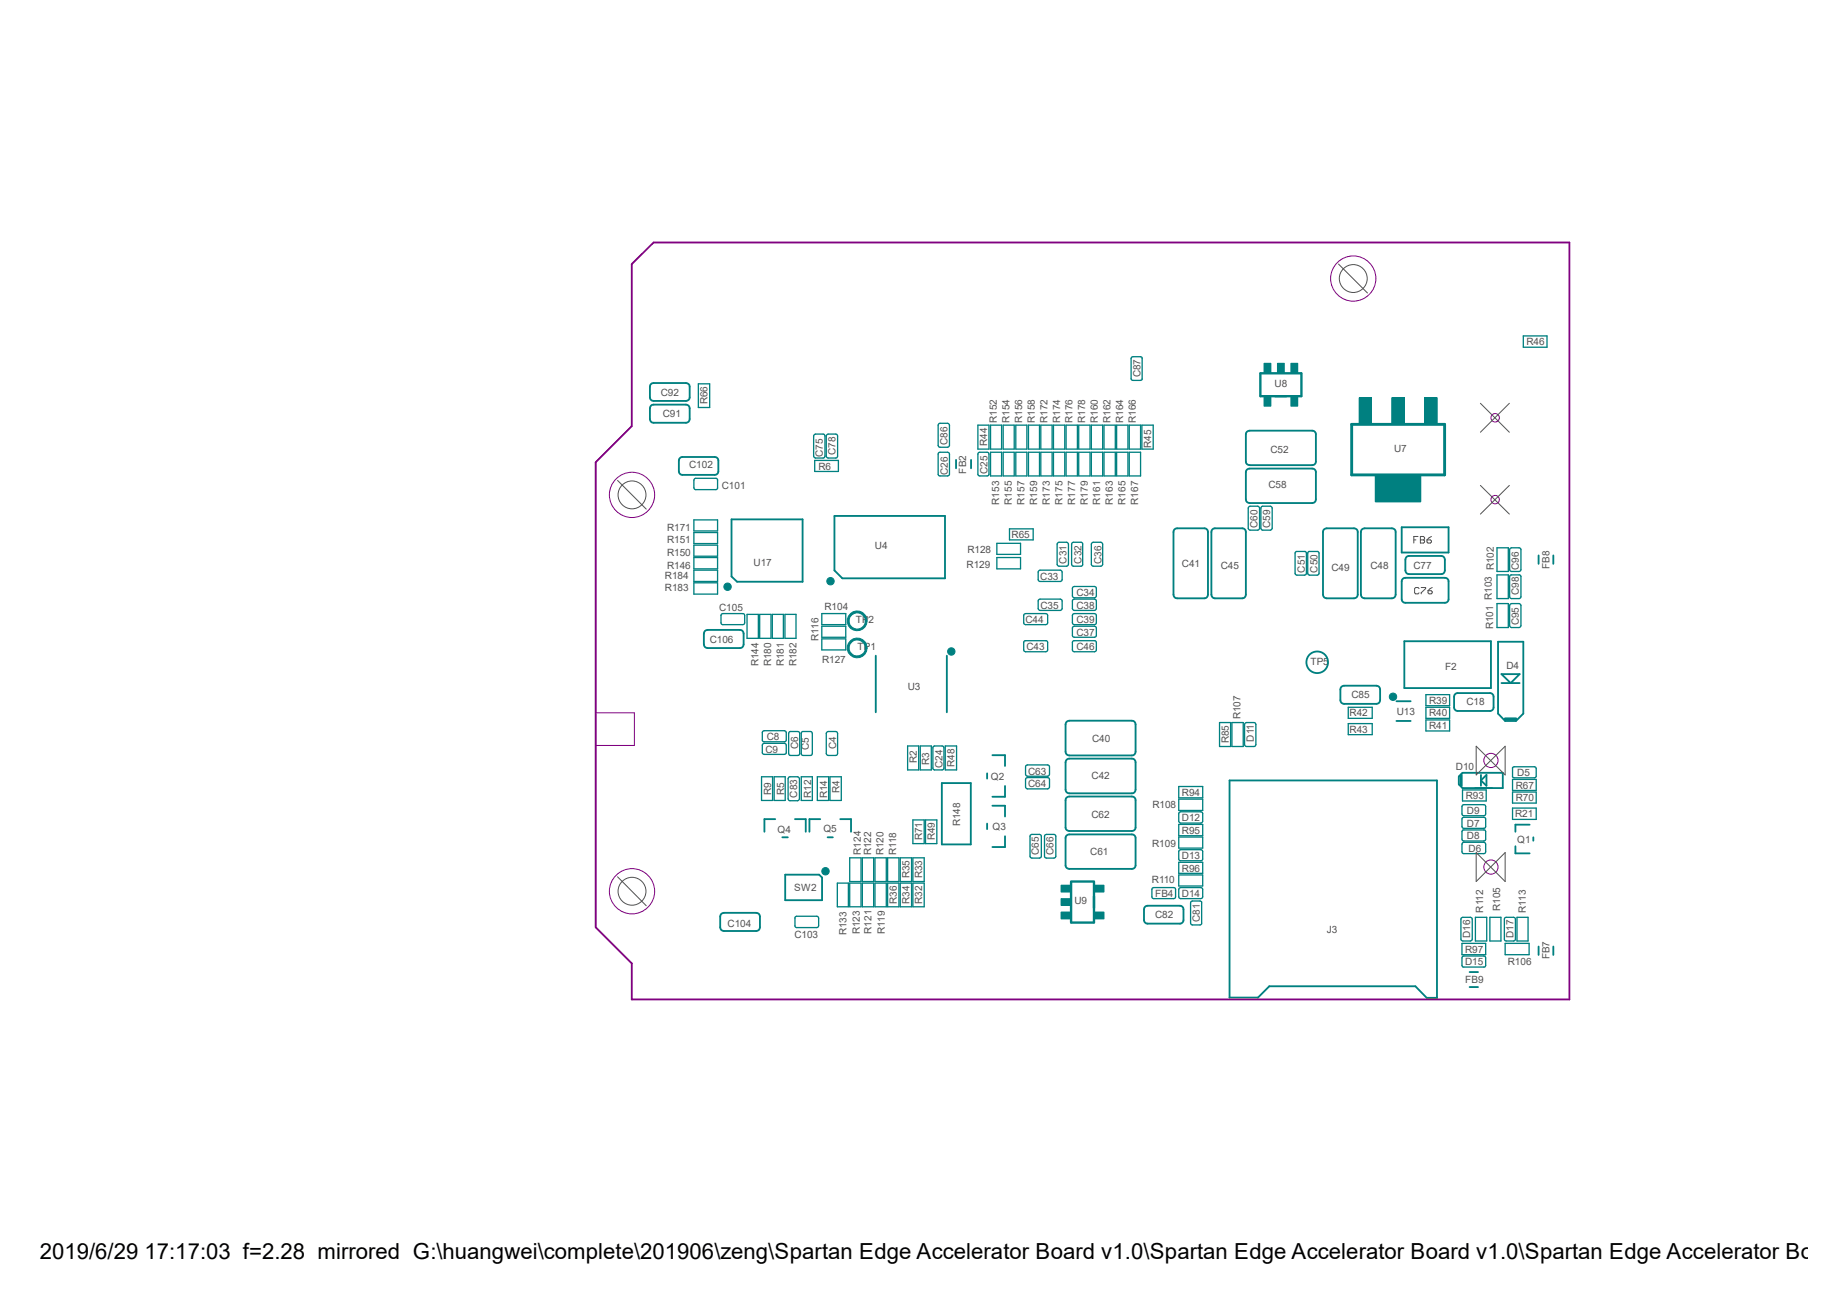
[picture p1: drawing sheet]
<svg xmlns="http://www.w3.org/2000/svg" width="297mm" height="210mm" viewBox="0 0 297 210" stroke-linecap="round" stroke-linejoin="round" font-family="sans-serif">
<path d="M227.4 86.8h.3M228 86.3h-.6v1M228.2 94.7l-.2-.2h-.3l-.2 .2v.6l.2 .2h.3l.2-.2M228.4 86.3h.5l.2 .2-.2 .3 .2 .4-.2 .1h-.5zM228.4 86.8h.5M228.6 94.5h.7v.2l-.7 .6v.2M229.5 86.8h.5l.2 .4-.2 .1h-.3l-.2-.1zM229.7 95h.5l.1 .3-.1 .2h-.4l-.1-.2zM230.2 86.3l-.7 .5M230.3 94.5l-.6 .5" fill="none" stroke="#505050" stroke-width=".16"/>
<g fill="none" stroke="#008080" stroke-width=".3">
<path d="M104.7 65.2l.4-.1h5.2a.58 .58 0 0 1 .6 .6v1.7a.58 .58 0 0 1-.6 .6h-5.2a.58 .58 0 0 1-.6-.6v-1.7zM104.7 61.8l.4-.2h5.2a.58 .58 0 0 1 .6 .6v1.7a.58 .58 0 0 1-.6 .6h-5.2a.58 .58 0 0 1-.6-.6v-1.7zM109.3 73.7l.4-.2h5.2a.58 .58 0 0 1 .6 .6v1.7a.58 .58 0 0 1-.6 .6h-5.2a.58 .58 0 0 1-.5-.6v-1.7zM153.8 74v1.3M156.2 74v1.3M200.5 69.4l.5-.1h10a.58 .58 0 0 1 .6 .5v4.5a.58 .58 0 0 1-.6 .5h-10a.58 .58 0 0 1-.6-.5v-4.5zM200.5 75.5l.5-.1h10a.58 .58 0 0 1 .6 .5v4.4a.58 .58 0 0 1-.6 .6h-10a.58 .58 0 0 1-.6-.6v-4.4zM117.6 83.5h11.5v10.1h-10.6l-.9-.9zM134.2 83h17.8v10h-16.5l-1.3-1.2zM188.9 85.1l.4-.1h4.4a.58 .58 0 0 1 .6 .6v10a.58 .58 0 0 1-.6 .6h-4.4a.58 .58 0 0 1-.6-.6v-10zM195 85.1l.4-.1h4.4a.58 .58 0 0 1 .6 .6v10a.58 .58 0 0 1-.6 .6h-4.4a.58 .58 0 0 1-.6-.6v-10zM212.9 85.1l.5-.1h4.4a.58 .58 0 0 1 .6 .6v10a.58 .58 0 0 1-.6 .6h-4.4a.58 .58 0 0 1-.6-.6v-10z"/>
<path d="M219 85.1l.5-.1h4.4a.58 .58 0 0 1 .6 .6v10a.58 .58 0 0 1-.6 .6h-4.4a.58 .58 0 0 1-.6-.6v-10zM225.4 84.8h7.6v4.1h-7.6zM225.6 93.1l.4-.2h6.4a.58 .58 0 0 1 .6 .6v2.9a.58 .58 0 0 1-.6 .6h-6.4a.58 .58 0 0 1-.6-.6v-2.9zM226.2 89.6l.4-.2h5.2a.58 .58 0 0 1 .6 .6v1.8a.58 .58 0 0 1-.6 .5h-5.2a.58 .58 0 0 1-.6-.5v-1.8zM247.4 89.3v1.4M249.8 89.3v1.4M113.4 101.5l.4-.2h5.2a.58 .58 0 0 1 .6 .6v1.7a.58 .58 0 0 1-.6 .6h-5.2a.58 .58 0 0 1-.6-.6v-1.7zM140.8 105.5v9.1M152.3 105.5v9.1M171.5 116.1l.5-.2h10a.58 .58 0 0 1 .6 .6v4.4a.58 .58 0 0 1-.6 .6h-10a.58 .58 0 0 1-.6-.6v-4.4zM215.7 110.5l.5-.2h5.2a.58 .58 0 0 1 .6 .6v1.7a.58 .58 0 0 1-.6 .6h-5.2a.58 .58 0 0 1-.6-.6v-1.7zM224.6 116h2.3"/>
<path d="M224.6 112.8h2.3M225.8 103.1h14v7.6h-14zM234 111.6l.4-.1h5.2a.58 .58 0 0 1 .6 .6v1.7a.58 .58 0 0 1-.6 .6h-5.2a.58 .58 0 0 1-.6-.6v-1.7zM240.9 103.2h4.1v11.6l-1.2 1.2h-1.7l-1.2-1.2zM124.7 131.8h-1.8v2M125.8 134.7h.9M127.8 131.8h1.8v2M131.9 131.8h-1.7v2M133.1 134.7h.8M135.1 131.8h1.8v2M151.5 126h4.6v9.8h-4.6zM158.7 124.4v.8"/>
<path d="M158.7 132.5v.9M159.6 121.5h2v1.7M159.6 129.6h2v1.7M161.6 126.4v1.8h-2M161.6 134.5v1.7h-2M171.5 122.2l.5-.2h10a.58 .58 0 0 1 .6 .6v4.4a.58 .58 0 0 1-.6 .6h-10a.58 .58 0 0 1-.6-.6v-4.4zM171.5 134.4l.5-.2h10a.58 .58 0 0 1 .6 .6v4.4a.58 .58 0 0 1-.6 .6h-10a.58 .58 0 0 1-.6-.6v-4.4zM171.5 128.3l.5-.2h10a.58 .58 0 0 1 .6 .6v4.4a.58 .58 0 0 1-.6 .6h-10a.58 .58 0 0 1-.6-.6v-4.4zM197.7 125.5h33.4v35h-1.7l-1.8-1.9h-23.5l-1.8 1.9h-4.6zM234.6 124.9l.6-.6h6.5v2.5h-6.5l-.6-.6zM243.7 136.1v1.2h2.3M246 132.6h-2.3v1.2"/>
<path d="M246.6 134.7v.5M116 147l.4-.2h5.2a.58 .58 0 0 1 .6 .6v1.8a.58 .58 0 0 1-.6 .5h-5.2a.58 .58 0 0 1-.6-.5v-1.8zM126.3 140.7h5.4l.5 .5v3.6h-5.9zM184.1 145.9l.4-.2h5.3a.58 .58 0 0 1 .5 .6v1.7a.58 .58 0 0 1-.5 .6h-5.3a.58 .58 0 0 1-.5-.6v-1.7zM236.3 158.8h1.4M236.3 156.4h1.4M247.4 152.2v1.4M249.8 152.2v1.4"/>
<circle cx="211.8" cy="106.5" r="1.74"/>
</g>
<g fill="none" stroke="#008080" stroke-width=".21">
<path d="M182 57.4h1.4l.3 .1v3.6h-.1l-1.4 .1-.3-.1v-3.4zM245 54h3.8v1.9h-3.8zM111.7 77h3.6l.1 .1v1.5l-.3 .2-3.4-.1-.1-.2v-1.3zM112.3 61.7h1.8v3.8h-1.8zM130.9 70l.2-.2h1.3l.2 .2 .1 3.4-.2 .2-1.4 .1-.2-.2zM131 74.1h3.8v1.7h-3.8zM132.9 70l.3-.2h1.2l.3 .2v3.4l-.1 .2-1.4 .1-.3-.2zM150.9 72.9l.3-.2h1.2l.3 .2v3.4l-.2 .2-1.3 .1-.3-.2zM151 68.1h1.4l.3 .2v3.3l-.2 .3h-1.3l-.3-.1v-3.4zM157.3 68.4h1.7v3.8h-1.7zM157.4 72.8l1.3-.1 .3 .2v3.4l-.1 .2-1.3 .1-.3-.2v-3.4zM159.3 72.7h1.8v3.9h-1.8z"/>
<path d="M159.3 68.4h1.8v3.8h-1.8zM161.3 72.7h1.8v3.9h-1.8zM161.3 68.4h1.8v3.8h-1.8zM163.4 72.7h1.7v3.9h-1.7zM163.4 68.4h1.7v3.8h-1.7zM165.4 72.7h1.8v3.9h-1.8zM165.4 68.4h1.8v3.8h-1.8zM167.4 72.7h1.8v3.9h-1.8zM167.4 68.4h1.8v3.8h-1.8zM169.4 72.7h1.8v3.9h-1.8zM169.4 68.4h1.8v3.8h-1.8zM171.4 72.7h1.9v3.9h-1.9z"/>
<path d="M171.4 68.4h1.9v3.8h-1.9zM173.5 72.7h1.8v3.9h-1.8zM173.5 68.4h1.8v3.8h-1.8zM175.5 72.7h1.8v3.9h-1.8zM175.5 68.4h1.8v3.8h-1.8zM177.5 72.7h1.9v3.9h-1.9zM177.5 68.4h1.9v3.8h-1.9zM179.6 72.7h1.8v3.9h-1.8zM179.6 68.4h1.8v3.8h-1.8zM181.6 72.7h1.8v3.9h-1.8zM181.6 68.4h1.8v3.8h-1.8zM183.6 68.4h1.9v3.8h-1.9z"/>
<path d="M111.6 91.7h3.8v1.8h-3.8zM111.6 83.6h3.8v1.8h-3.8zM111.6 85.7h3.8v1.7h-3.8zM111.6 87.7h3.8v1.8h-3.8zM111.6 89.7h3.8v1.8h-3.8zM111.6 93.7h3.8v1.9h-3.8zM116 98.8l.2-.1h3.4l.2 .3-.1 1.3-.2 .2-3.4-.1-.1-.2zM120.1 98.8h1.9v3.9h-1.9zM122.2 98.8h1.8v3.9h-1.8zM124.2 98.8h1.8v3.9h-1.8zM126.2 98.8h1.8v3.9h-1.8zM132.2 98.7h3.8v1.8h-3.8z"/>
<path d="M160.3 89.7h3.8v1.8h-3.8zM160.3 87.4h3.8v1.8h-3.8zM162.3 85.1h3.9v1.7h-3.9zM164.7 98.8l.2-.1h3.4l.2 .3-.1 1.3-.2 .2-3.4-.1-.2-.2zM167 91.9l.3-.2 3.3 .1 .2 .2v1.4l-.3 .1h-3.4l-.1-.3zM167 96.5l.3-.1h3.3l.2 .3v1.3l-.3 .2-3.4-.1-.1-.2zM170.2 87.3l1.3-.1 .3 .2v3.4l-.1 .2-1.4 .1-.2-.2-.1-3.4zM172.5 87.3l1.4-.1 .2 .2v3.5l-.1 .1-1.4 .1-.2-.2-.1-3.4zM172.5 94.5l.3-.2 3.3 .1 .2 .2v1.4l-.3 .2-3.4-.1-.1-.2zM172.5 96.5l.3-.1h3.3l.2 .3v1.3l-.3 .2-3.4-.1-.1-.2zM172.5 98.8l.3-.1h3.3l.2 .3v1.3l-.3 .2-3.4-.1-.1-.2zM175.7 87.3l1.3-.1 .3 .2v3.4l-.1 .2-1.4 .1-.2-.2-.1-3.4z"/>
<path d="M200.8 81.6l.2-.2h1.3l.2 .2 .1 3.4-.2 .2-1.4 .1-.2-.2zM202.9 81.5l1.4-.1 .3 .2v3.4l-.2 .2-1.3 .1-.3-.2v-3.4zM208.3 88.8l.1-.1h1.5l.2 .1v3.4l-.2 .3h-1.3l-.3-.1zM210.4 88.8l.1-.1h1.5l.1 .1v3.4l-.1 .3h-1.4l-.2-.1zM240.7 88.1h1.9v3.8h-1.9zM240.7 92.5h1.9v3.8h-1.9zM240.7 97.1h1.9v3.8h-1.9zM242.8 97.3l.3-.2h1.2l.3 .2v3.3l-.2 .3h-1.3l-.3-.1zM242.8 88.2l.3-.1h1.2l.3 .1v3.4l-.2 .3h-1.3l-.3-.1zM243 92.5h1.4l.2 .1v3.4l-.2 .2-1.3 .1-.3-.1v-3.5zM122.6 117.7l.3-.2 3.4 .1 .1 .2v1.4l-.1 .1h-3.5l-.2-.2zM122.6 119.7l.3-.1h3.4l.1 .3v1.3l-.2 .1h-3.4l-.2-.2z"/>
<path d="M127 117.7h1.3l.3 .1v3.4l-.1 .3h-1.4l-.2-.2-.1-3.3zM128.9 117.8l.2-.1h1.2l.3 .1v3.4l-.1 .3h-1.4l-.2-.2zM132.2 100.7h3.8v1.8h-3.8zM132.2 102.8h3.8v1.7h-3.8zM132.9 117.8l.3-.1h1.2l.3 .1v3.4l-.1 .3h-1.4l-.3-.2zM146 120h1.7v3.8h-1.7zM148 120h1.8v3.8h-1.8zM152 120h1.8v3.8h-1.8zM164.7 103.2l.1-.1h3.5l.2 .2-.1 1.4-.2 .1h-3.4l-.2-.3zM172.5 100.9l.3-.2 3.3 .1 .2 .2v1.4l-.3 .1h-3.4l-.1-.3zM172.6 103.1h3.5l.2 .2v1.4l-.3 .1h-3.4l-.1-.3v-1.2zM196.1 116.2h1.8v3.9h-1.8z"/>
<path d="M198.1 116.2h1.8v3.9h-1.8zM200.2 116.4l.2-.2h1.3l.2 .2 .1 3.4-.2 .2-1.4 .1-.2-.2zM216.8 113.8h3.9v1.7h-3.9zM216.8 116.4h3.9v1.8h-3.9zM229.3 111.7h3.8v1.8h-3.8zM229.3 113.8h3.8v1.7h-3.8zM229.3 115.8h3.8v1.8h-3.8zM122.5 124.9h1.7v3.8h-1.7zM124.5 124.9h1.8v3.8h-1.8zM126.9 125l1.4-.1 .2 .2 .1 3.4-.2 .2-1.4 .1-.2-.2-.1-3.4zM128.9 124.9h1.7v3.8h-1.7zM131.4 124.9h1.9v3.8h-1.9z"/>
<path d="M133.5 124.9h1.8v3.8h-1.8zM136.7 138h1.8v3.8h-1.8zM138.7 138h1.8v3.8h-1.8zM140.7 138h1.8v3.8h-1.8zM142.7 138h1.9v3.8h-1.9zM144.8 138h1.8v3.8h-1.8zM146.8 131.9h1.8v3.8h-1.8zM146.8 138h1.8v3.8h-1.8zM148.8 131.9h1.9v3.8h-1.9zM150 120.2l.3-.2h1.2l.3 .2v3.3l-.1 .3h-1.4l-.3-.1zM165 123.2l.2-.2 3.4 .1 .2 .2-.1 1.4-.2 .2-3.4-.1-.2-.2zM165 125.2l.2-.1h3.4l.2 .3-.1 1.3-.2 .2-3.4-.1-.2-.2z"/>
<path d="M165.7 134.3l.2-.1h1.3l.2 .1 .1 3.4-.2 .3h-1.4l-.2-.1zM168 134.3l.3-.1h1.2l.3 .1v3.4l-.2 .3h-1.3l-.3-.1zM189.6 126.5h3.8v1.8h-3.8zM189.6 128.5h3.8v1.9h-3.8zM189.6 132.6h3.8v1.8h-3.8zM189.6 134.6h3.8v1.8h-3.8zM189.6 138.7h3.8v1.8h-3.8zM189.6 130.7l.3-.1h3.4l.1 .3v1.3l-.3 .2-3.4-.1-.1-.2zM189.6 136.8l.3-.1h3.4l.1 .3v1.3l-.1 .1h-3.6l-.1-.2zM235.2 131.6l.2-.1h3.4l.1 .2v1.4l-.3 .1h-3.4l-.1-.3zM235.2 129.6l.2-.2 3.4 .1 .1 .2v1.4l-.3 .1h-3.4l-.1-.3zM235.2 127.1h3.8v1.7h-3.8z"/>
<path d="M235.2 135.5h3.6l.1 .3v1.4l-.3 .1h-3.4l-.1-.3v-1.2zM235.2 133.5h3.6l.1 .2v1.4l-.3 .2-3.4-.1-.1-.2v-1.3zM243.2 123.5l.3-.2 3.4 .1 .2 .2-.1 1.4-.2 .1h-3.4l-.2-.1zM243.2 130h3.9v1.8h-3.9zM243.2 125.4h3.9v1.7h-3.9zM243.2 127.4h3.9v1.8h-3.9zM127.8 147.5l.3-.1h3.4l.2 .3-.1 1.3-.2 .2h-3.4l-.2-.2zM134.7 142h1.7v3.9h-1.7zM136.7 142h1.8v3.9h-1.8zM138.7 142h1.8v3.9h-1.8zM140.7 142h1.8v3.9h-1.8zM142.7 142h1.9v3.9h-1.9z"/>
<path d="M144.8 142h1.8v3.9h-1.8zM146.8 142h1.8v3.9h-1.8zM185.4 142.8h3.5l.2 .3-.1 1.3-.2 .1h-3.4l-.1-.3v-1.1zM189.6 140.7h3.8v1.8h-3.8zM189.6 142.9l.3-.1h3.4l.1 .3v1.3l-.3 .1h-3.4l-.1-.3zM191.6 145l1.4-.1 .3 .1v3.6l-.2 .1-1.3 .1-.3-.2v-3.4zM235 147.7l.2-.2h1.3l.2 .2 .1 3.4-.2 .2-1.4 .1-.2-.2zM235.1 151.7h3.8v1.9h-3.8zM235.2 153.9l.2-.1h3.4l.1 .3v1.3l-.1 .1h-3.6l-.1-.2zM237.3 147.5h1.8v3.9h-1.8zM239.6 147.5h1.8v3.9h-1.8zM242.1 147.6l1.3-.1 .3 .2v3.4l-.1 .2-1.4 .1-.2-.2-.1-3.4z"/>
<path d="M242.1 151.7h3.8v1.9h-3.8zM244 147.5h1.7v3.9h-1.7z"/>
</g>
<path d="M217.4 68.3h14.9v8.1h-14.9z" fill="none" stroke="#008080" stroke-width=".47"/>
<path d="M202.7 60v3.7M205.1 63.7h1.8M209.3 60v3.7M172.3 148.4h3.6M172.3 141.8h3.6M175.9 144.2v1.8" fill="none" stroke="#008080" stroke-width=".38"/>
<path d="M221.2 76.5h7.3v4.2h-7.3z" fill-rule="evenodd" fill="#008080"/>
<path d="M221.2 76.5h7.3v4.2h-7.3z" fill="none" stroke="#008080" stroke-width=".16"/>
<path d="M223.9 64h1.9v4.2h-1.9z" fill-rule="evenodd" fill="#008080"/>
<path d="M223.9 64h1.9v4.2h-1.9z" fill="none" stroke="#008080" stroke-width=".16"/>
<path d="M229.2 64h1.9v4.2h-1.9z" fill-rule="evenodd" fill="#008080"/>
<path d="M229.2 64h1.9v4.2h-1.9z" fill="none" stroke="#008080" stroke-width=".16"/>
<path d="M218.6 64h2v4.2h-2z" fill-rule="evenodd" fill="#008080"/>
<path d="M218.6 64h2v4.2h-2z" fill="none" stroke="#008080" stroke-width=".16"/>
<path d="M221.2 76.5h7.3v4.2h-7.3z" fill-rule="evenodd" fill="#008080"/>
<path d="M221.2 76.5h7.3v4.2h-7.3z" fill="none" stroke="#008080" stroke-width=".16"/>
<path d="M223.9 64h1.9v4.2h-1.9z" fill-rule="evenodd" fill="#008080"/>
<path d="M223.9 64h1.9v4.2h-1.9z" fill="none" stroke="#008080" stroke-width=".16"/>
<path d="M229.2 64h1.9v4.2h-1.9z" fill-rule="evenodd" fill="#008080"/>
<path d="M229.2 64h1.9v4.2h-1.9z" fill="none" stroke="#008080" stroke-width=".16"/>
<path d="M218.6 64h2v4.2h-2z" fill-rule="evenodd" fill="#008080"/>
<path d="M218.6 64h2v4.2h-2z" fill="none" stroke="#008080" stroke-width=".16"/>
<path d="M202.7 60h6.6M202.7 63.7h6.6" fill="none" stroke="#008080" stroke-width=".38"/>
<path d="M207.6 58.4h1.1v1.6h-1.1z" fill-rule="evenodd" fill="#008080"/>
<path d="M207.6 58.4h1.1v1.6h-1.1z" fill="none" stroke="#008080" stroke-width=".16"/>
<path d="M205.4 58.4h1.1v1.6h-1.1z" fill-rule="evenodd" fill="#008080"/>
<path d="M205.4 58.4h1.1v1.6h-1.1z" fill="none" stroke="#008080" stroke-width=".16"/>
<path d="M203.3 58.4h1.1v1.6h-1.1z" fill-rule="evenodd" fill="#008080"/>
<path d="M203.3 58.4h1.1v1.6h-1.1z" fill="none" stroke="#008080" stroke-width=".16"/>
<path d="M203.3 63.8h1.1v1.5h-1.1z" fill-rule="evenodd" fill="#008080"/>
<path d="M203.3 63.8h1.1v1.5h-1.1z" fill="none" stroke="#008080" stroke-width=".16"/>
<path d="M207.6 63.8h1.1v1.5h-1.1z" fill-rule="evenodd" fill="#008080"/>
<path d="M207.6 63.8h1.1v1.5h-1.1z" fill="none" stroke="#008080" stroke-width=".16"/>
<path d="M172.3 141.9v6.5M175.9 141.9v6.5" fill="none" stroke="#008080" stroke-width=".38"/>
<path d="M170.6 142.4h1.6v1.1h-1.6z" fill-rule="evenodd" fill="#008080"/>
<path d="M170.6 142.4h1.6v1.1h-1.6z" fill="none" stroke="#008080" stroke-width=".16"/>
<path d="M170.6 144.5h1.6v1.1h-1.6z" fill-rule="evenodd" fill="#008080"/>
<path d="M170.6 144.5h1.6v1.1h-1.6z" fill="none" stroke="#008080" stroke-width=".16"/>
<path d="M170.6 146.7h1.6v1.1h-1.6z" fill-rule="evenodd" fill="#008080"/>
<path d="M170.6 146.7h1.6v1.1h-1.6z" fill="none" stroke="#008080" stroke-width=".16"/>
<path d="M176 146.7h1.5v1.1h-1.5z" fill-rule="evenodd" fill="#008080"/>
<path d="M176 146.7h1.5v1.1h-1.5z" fill="none" stroke="#008080" stroke-width=".16"/>
<path d="M176 142.4h1.5v1.1h-1.5z" fill-rule="evenodd" fill="#008080"/>
<path d="M176 142.4h1.5v1.1h-1.5z" fill="none" stroke="#008080" stroke-width=".16"/>
<path d="M136.8 103.1a1.58 1.58 0 0 1 1.7-.3 1.58 1.58 0 0 1 .9 1.4h-.3a1.31 1.31 0 0 1-1.9 1.1 1.31 1.31 0 0 1-.2-2.2 1.31 1.31 0 0 1 2.1 .7v.4h.3a1.59 1.59 0 0 1-2.2 1.5 1.59 1.59 0 0 1-.4-2.6z" fill-rule="evenodd" fill="#008080"/>
<path d="M136.8 103.1a1.58 1.58 0 0 1 1.7-.3 1.58 1.58 0 0 1 .9 1.4h-.3a1.31 1.31 0 0 1-1.9 1.1 1.31 1.31 0 0 1-.2-2.2 1.31 1.31 0 0 1 2.1 .7v.4h.3a1.59 1.59 0 0 1-2.2 1.5 1.59 1.59 0 0 1-.4-2.6z" fill="none" stroke="#008080" stroke-width=".16"/>
<path d="M136.8 98.7a1.58 1.58 0 0 1 1.7-.3 1.58 1.58 0 0 1 .9 1.5h-.3a1.32 1.32 0 0 1-1.7 1.2 1.32 1.32 0 0 1-.6-2 1.32 1.32 0 0 1 2.1 0l.2 .4v.4h.3a1.59 1.59 0 0 1-2.2 1.4 1.59 1.59 0 0 1-.4-2.6z" fill-rule="evenodd" fill="#008080"/>
<path d="M136.8 98.7a1.58 1.58 0 0 1 1.7-.3 1.58 1.58 0 0 1 .9 1.5h-.3a1.32 1.32 0 0 1-1.7 1.2 1.32 1.32 0 0 1-.6-2 1.32 1.32 0 0 1 2.1 0l.2 .4v.4h.3a1.59 1.59 0 0 1-2.2 1.4 1.59 1.59 0 0 1-.4-2.6z" fill="none" stroke="#008080" stroke-width=".16"/>
<path d="M241.5 108.4h2.9l-1.4 1.5zM241.5 109.9h2.9M238.2 124.6v1.8M238.2 125.5l.9-.9v1.8z" fill="none" stroke="#008080" stroke-width=".3"/>
<circle cx="153" cy="104.8" r=".6" fill="#008080"/>
<circle cx="153" cy="104.8" r=".6" fill="none" stroke="#008080" stroke-width=".16"/>
<circle cx="133.6" cy="93.5" r=".6" fill="#008080"/>
<circle cx="133.6" cy="93.5" r=".6" fill="none" stroke="#008080" stroke-width=".16"/>
<path d="M242.1 115.6h1.7M235 124.6v1.8" fill="none" stroke="#008080" stroke-width=".47"/>
<circle cx="132.8" cy="140.1" r=".6" fill="#008080"/>
<circle cx="132.8" cy="140.1" r=".6" fill="none" stroke="#008080" stroke-width=".16"/>
<circle cx="224" cy="112.1" r=".6" fill="#008080"/>
<circle cx="224" cy="112.1" r=".6" fill="none" stroke="#008080" stroke-width=".16"/>
<circle cx="117" cy="94.4" r=".6" fill="#008080"/>
<circle cx="117" cy="94.4" r=".6" fill="none" stroke="#008080" stroke-width=".16"/>
<path d="M101.6 42.5l3.5-3.5h147.3v121.8h-150.8v-5.8l-5.8-5.8v-74.8l5.8-5.8z" fill="none" stroke="#800080" stroke-width=".3"/>
<g fill="none" stroke="#800080" stroke-width=".16">
<path d="M95.8 94.9v19.8h6.2v5.2h-6.2v9.2"/>
<circle cx="217.6" cy="44.8" r="3.6"/>
<circle cx="101.6" cy="79.6" r="3.6"/>
<circle cx="240.5" cy="67.2" r=".68"/>
<circle cx="240.5" cy="80.4" r=".68"/>
<circle cx="239.8" cy="122.3" r="1.14"/>
<circle cx="239.8" cy="139.5" r="1.14"/>
<circle cx="101.6" cy="143.4" r="3.6"/>
</g>
<g fill="none" stroke="#505050" stroke-width=".16">
<path d="M215.3 42.5l4.6 4.6M99.3 77.3l4.6 4.6M238.1 78.1l4.6 4.6M238.1 64.9l4.6 4.6M242.7 78.1l-4.6 4.6M242.7 64.9l-4.6 4.6M237.4 120l4.7 4.6v-4.6l-4.7 4.6zM237.4 137.1v4.7l4.7-4.7v4.7zM99.3 141l4.6 4.7"/>
<circle cx="217.6" cy="44.8" r="2.24"/>
<circle cx="101.6" cy="79.6" r="2.24"/>
<circle cx="101.6" cy="143.4" r="2.24"/>
</g>
<g font-size="3.6">
<text x="6.4" y="202.5">2019/6/29</text>
<text x="23.2" y="202.5">17:17:03 f=2.28 mirrored G:\huangwei\complete\201906\zeng\Spartan Edge Accelerator Board v1.0\Spartan Edge Accelerator Board v1.0\Spartan Edge Accelerator Board v</text>
</g>
<g font-size="1.6" fill="#505050">
<text x="245.5" y="55.5">R46</text>
<text x="106.3" y="63.6">C92</text>
<text x="113.8" y="65" transform="rotate(-90 113.8 65)">R66</text>
<text x="183.4" y="60.7" transform="rotate(-90 183.4 60.7)">C87</text>
<text x="205" y="62.3">U8</text>
<text x="106.6" y="67.1">C91</text>
<text x="152.4" y="71.6" transform="rotate(-90 152.4 71.6)">C86</text>
<text x="158.7" y="71.7" transform="rotate(-90 158.7 71.7)">R44</text>
<text x="160.3" y="68" transform="rotate(-90 160.3 68)">R152</text>
<text x="162.3" y="68" transform="rotate(-90 162.3 68)">R154</text>
<text x="164.4" y="68" transform="rotate(-90 164.4 68)">R156</text>
<text x="166.4" y="68" transform="rotate(-90 166.4 68)">R158</text>
<text x="168.4" y="68" transform="rotate(-90 168.4 68)">R172</text>
<text x="170.5" y="68" transform="rotate(-90 170.5 68)">R174</text>
<text x="172.5" y="68" transform="rotate(-90 172.5 68)">R176</text>
<text x="174.5" y="68" transform="rotate(-90 174.5 68)">R178</text>
<text x="176.6" y="68" transform="rotate(-90 176.6 68)">R160</text>
<text x="178.6" y="68" transform="rotate(-90 178.6 68)">R162</text>
<text x="180.6" y="68" transform="rotate(-90 180.6 68)">R164</text>
<text x="182.7" y="68" transform="rotate(-90 182.7 68)">R166</text>
<text x="110.8" y="75.2">C102</text>
<text x="131.6" y="75.5">R6</text>
<text x="132.3" y="73.5" transform="rotate(-90 132.3 73.5)">C75</text>
<text x="134.4" y="73.2" transform="rotate(-90 134.4 73.2)">C78</text>
<text x="152.4" y="76.4" transform="rotate(-90 152.4 76.4)">C26</text>
<text x="155.4" y="76.2" transform="rotate(-90 155.4 76.2)">FB2</text>
<text x="158.8" y="76.2" transform="rotate(-90 158.8 76.2)">C25</text>
<text x="185.1" y="72" transform="rotate(-90 185.1 72)">R45</text>
<text x="204.3" y="72.8">C52</text>
<text x="224.2" y="72.7">U7</text>
<text x="116.1" y="78.7">C101</text>
<text x="160.7" y="81.2" transform="rotate(-90 160.7 81.2)">R153</text>
<text x="162.7" y="81.2" transform="rotate(-90 162.7 81.2)">R155</text>
<text x="164.8" y="81.2" transform="rotate(-90 164.8 81.2)">R157</text>
<text x="166.8" y="81.2" transform="rotate(-90 166.8 81.2)">R159</text>
<text x="168.8" y="81.2" transform="rotate(-90 168.8 81.2)">R173</text>
<text x="170.9" y="81.2" transform="rotate(-90 170.9 81.2)">R175</text>
<text x="172.9" y="81.2" transform="rotate(-90 172.9 81.2)">R177</text>
<text x="174.9" y="81.2" transform="rotate(-90 174.9 81.2)">R179</text>
<text x="177" y="81.2" transform="rotate(-90 177 81.2)">R161</text>
<text x="179" y="81.2" transform="rotate(-90 179 81.2)">R163</text>
<text x="181" y="81.2" transform="rotate(-90 181 81.2)">R165</text>
<text x="183" y="81.2" transform="rotate(-90 183 81.2)">R167</text>
<text x="204" y="78.5">C58</text>
<text x="107.3" y="89.4">R150</text>
<text x="107.3" y="87.4">R151</text>
<text x="107.3" y="85.4">R171</text>
<text x="140.7" y="88.3">U4</text>
<text x="155.6" y="89">R128</text>
<text x="162.7" y="86.5">R65</text>
<text x="202.2" y="84.9" transform="rotate(-90 202.2 84.9)">C60</text>
<text x="204.3" y="84.9" transform="rotate(-90 204.3 84.9)">C59</text>
<text x="106.9" y="95.1">R183</text>
<text x="106.9" y="93.1">R184</text>
<text x="107.3" y="91.5">R146</text>
<text x="121.2" y="91.1">U17</text>
<text x="155.4" y="91.4">R129</text>
<text x="167.3" y="93.2">C33</text>
<text x="171.5" y="90.6" transform="rotate(-90 171.5 90.6)">C31</text>
<text x="173.1" y="95.9">C34</text>
<text x="173.9" y="90.6" transform="rotate(-90 173.9 90.6)">C32</text>
<text x="177.1" y="90.7" transform="rotate(-90 177.1 90.7)">C36</text>
<text x="190.1" y="91.2">C41</text>
<text x="196.3" y="91.5">C45</text>
<text x="209.8" y="92.1" transform="rotate(-90 209.8 92.1)">C51</text>
<text x="211.9" y="92.1" transform="rotate(-90 211.9 92.1)">C50</text>
<text x="214.1" y="91.8">C49</text>
<text x="220.4" y="91.5">C48</text>
<text x="227.3" y="91.5">C77</text>
<text x="244.3" y="95.7" transform="rotate(-90 244.3 95.7)">C98</text>
<text x="244.3" y="91.6" transform="rotate(-90 244.3 91.6)">C96</text>
<text x="249.2" y="91.5" transform="rotate(-90 249.2 91.5)">FB8</text>
<text x="115.7" y="98.3">C105</text>
<text x="132.6" y="98.1">R104</text>
<text x="137.6" y="100.2">TP2</text>
<text x="164.9" y="100.2">C44</text>
<text x="167.3" y="97.9">C35</text>
<text x="173.1" y="97.9">C38</text>
<text x="173.1" y="100.2">C39</text>
<text x="240.1" y="101.2" transform="rotate(-90 240.1 101.2)">R101 R103 R102</text>
<text x="244.3" y="100.6" transform="rotate(-90 244.3 100.6)">C95</text>
<text x="114.1" y="103.4">C106</text>
<text x="122" y="107.2" transform="rotate(-90 122 107.2)">R144</text>
<text x="124" y="107.2" transform="rotate(-90 124 107.2)">R180</text>
<text x="126.1" y="107.2" transform="rotate(-90 126.1 107.2)">R181</text>
<text x="128.1" y="107.2" transform="rotate(-90 128.1 107.2)">R182</text>
<text x="131.6" y="103.1" transform="rotate(-90 131.6 103.1)">R116</text>
<text x="132.2" y="106.7">R127</text>
<text x="137.9" y="104.5">TP1</text>
<text x="165.1" y="104.5">C43</text>
<text x="173.1" y="102.2">C37</text>
<text x="173.1" y="104.5">C46</text>
<text x="210.7" y="107">TP5</text>
<text x="232.4" y="107.8">F2</text>
<text x="242.3" y="107.5">D4</text>
<text x="146" y="111">U3</text>
<text x="217.3" y="112.3">C85</text>
<text x="229.8" y="113.2">R39</text>
<text x="235.8" y="113.5">C18</text>
<text x="123.3" y="119.1">C8</text>
<text x="175.6" y="119.4">C40</text>
<text x="197.6" y="119.6" transform="rotate(-90 197.6 119.6)">R85</text>
<text x="199.5" y="115.7" transform="rotate(-90 199.5 115.7)">R107</text>
<text x="201.6" y="119.3" transform="rotate(-90 201.6 119.3)">D11</text>
<text x="217" y="115.2">R42</text>
<text x="217" y="117.9">R43</text>
<text x="224.6" y="114.9">U13</text>
<text x="229.8" y="115.2">R40</text>
<text x="229.8" y="117.3">R41</text>
<text x="123.1" y="121.1">C9</text>
<text x="128.4" y="120.5" transform="rotate(-90 128.4 120.5)">C6</text>
<text x="130.1" y="120.6" transform="rotate(-90 130.1 120.6)">C5</text>
<text x="134.5" y="120.5" transform="rotate(-90 134.5 120.5)">C4</text>
<text x="147.4" y="122.7" transform="rotate(-90 147.4 122.7)">R2</text>
<text x="149.4" y="123" transform="rotate(-90 149.4 123)">R3</text>
<text x="151.6" y="123.5" transform="rotate(-90 151.6 123.5)">C24</text>
<text x="153.5" y="123.3" transform="rotate(-90 153.5 123.3)">R48</text>
<text x="159.3" y="125.4">Q2</text>
<text x="165.4" y="124.6">C63</text>
<text x="175.6" y="125.3">C42</text>
<text x="234.1" y="123.8">D10</text>
<text x="244" y="124.8">D5</text>
<text x="124" y="127.9" transform="rotate(-90 124 127.9)">R9</text>
<text x="126.1" y="127.8" transform="rotate(-90 126.1 127.8)">R5</text>
<text x="128.2" y="128.3" transform="rotate(-90 128.2 128.3)">C83</text>
<text x="130.4" y="128.3" transform="rotate(-90 130.4 128.3)">R12</text>
<text x="133.1" y="128.4" transform="rotate(-90 133.1 128.4)">R14</text>
<text x="135" y="127.6" transform="rotate(-90 135 127.6)">R4</text>
<text x="165.4" y="126.6">C64</text>
<text x="175.5" y="131.5">C62</text>
<text x="185.3" y="129.9">R108</text>
<text x="190.1" y="128">R94</text>
<text x="235.7" y="128.5">R93</text>
<text x="235.9" y="130.9">D9</text>
<text x="243.7" y="131.5">R21</text>
<text x="243.8" y="126.8">R67</text>
<text x="243.8" y="128.9">R70</text>
<text x="125.1" y="134">Q4</text>
<text x="132.4" y="133.8">Q5</text>
<text x="138.4" y="137.5" transform="rotate(-90 138.4 137.5)">R124</text>
<text x="140.1" y="137.6" transform="rotate(-90 140.1 137.6)">R122</text>
<text x="142.1" y="137.6" transform="rotate(-90 142.1 137.6)">R120</text>
<text x="144.1" y="137.6" transform="rotate(-90 144.1 137.6)">R118</text>
<text x="148.3" y="135.2" transform="rotate(-90 148.3 135.2)">R71</text>
<text x="150.3" y="135.2" transform="rotate(-90 150.3 135.2)">R49</text>
<text x="154.4" y="132.9" transform="rotate(-90 154.4 132.9)">R148</text>
<text x="159.6" y="133.5">Q3</text>
<text x="167" y="137.5" transform="rotate(-90 167 137.5)">C65</text>
<text x="169.4" y="137.5" transform="rotate(-90 169.4 137.5)">C66</text>
<text x="175.3" y="137.5">C61</text>
<text x="185.3" y="136.2">R109</text>
<text x="190.1" y="134.1">R95</text>
<text x="190.1" y="132.1">D12</text>
<text x="235.9" y="132.9">D7</text>
<text x="235.9" y="135">D8</text>
<text x="236.2" y="137">D6</text>
<text x="244" y="135.5">Q1</text>
<text x="127.7" y="143.3">SW2</text>
<text x="146.3" y="141.3" transform="rotate(-90 146.3 141.3)">R35</text>
<text x="148.3" y="141.3" transform="rotate(-90 148.3 141.3)">R33</text>
<text x="185.3" y="142">R110</text>
<text x="190.1" y="140.2">R96</text>
<text x="190.1" y="138.1">D13</text>
<text x="117" y="149.2">C104</text>
<text x="144.2" y="145.3" transform="rotate(-90 144.2 145.3)">R36</text>
<text x="146.3" y="145.3" transform="rotate(-90 146.3 145.3)">R34</text>
<text x="148.3" y="145.3" transform="rotate(-90 148.3 145.3)">R32</text>
<text x="172.8" y="145.4">U9</text>
<text x="185.8" y="147.7">C82</text>
<text x="185.8" y="144.2">FB4</text>
<text x="190.1" y="144.2">D14</text>
<text x="193" y="148.3" transform="rotate(-90 193 148.3)">C81</text>
<text x="238.5" y="146.8" transform="rotate(-90 238.5 146.8)">R112</text>
<text x="241.3" y="146.5" transform="rotate(-90 241.3 146.5)">R105</text>
<text x="245.4" y="146.8" transform="rotate(-90 245.4 146.8)">R113</text>
<text x="127.8" y="150.9">C103</text>
<text x="136.1" y="150.4" transform="rotate(-90 136.1 150.4)">R133</text>
<text x="138.3" y="150.3" transform="rotate(-90 138.3 150.3)">R123</text>
<text x="140.2" y="150.2" transform="rotate(-90 140.2 150.2)">R121</text>
<text x="142.3" y="150.2" transform="rotate(-90 142.3 150.2)">R119</text>
<text x="213.4" y="150">J3</text>
<text x="235.6" y="153.2">R97</text>
<text x="235.6" y="155.3">D15</text>
<text x="236.4" y="150.8" transform="rotate(-90 236.4 150.8)">D16</text>
<text x="242.5" y="155.3">R106</text>
<text x="243.4" y="150.8" transform="rotate(-90 243.4 150.8)">D17</text>
<text x="249.2" y="154.3" transform="rotate(-90 249.2 154.3)">FB7</text>
<text x="235.6" y="158.1">FB9</text>
</g>
</svg>
